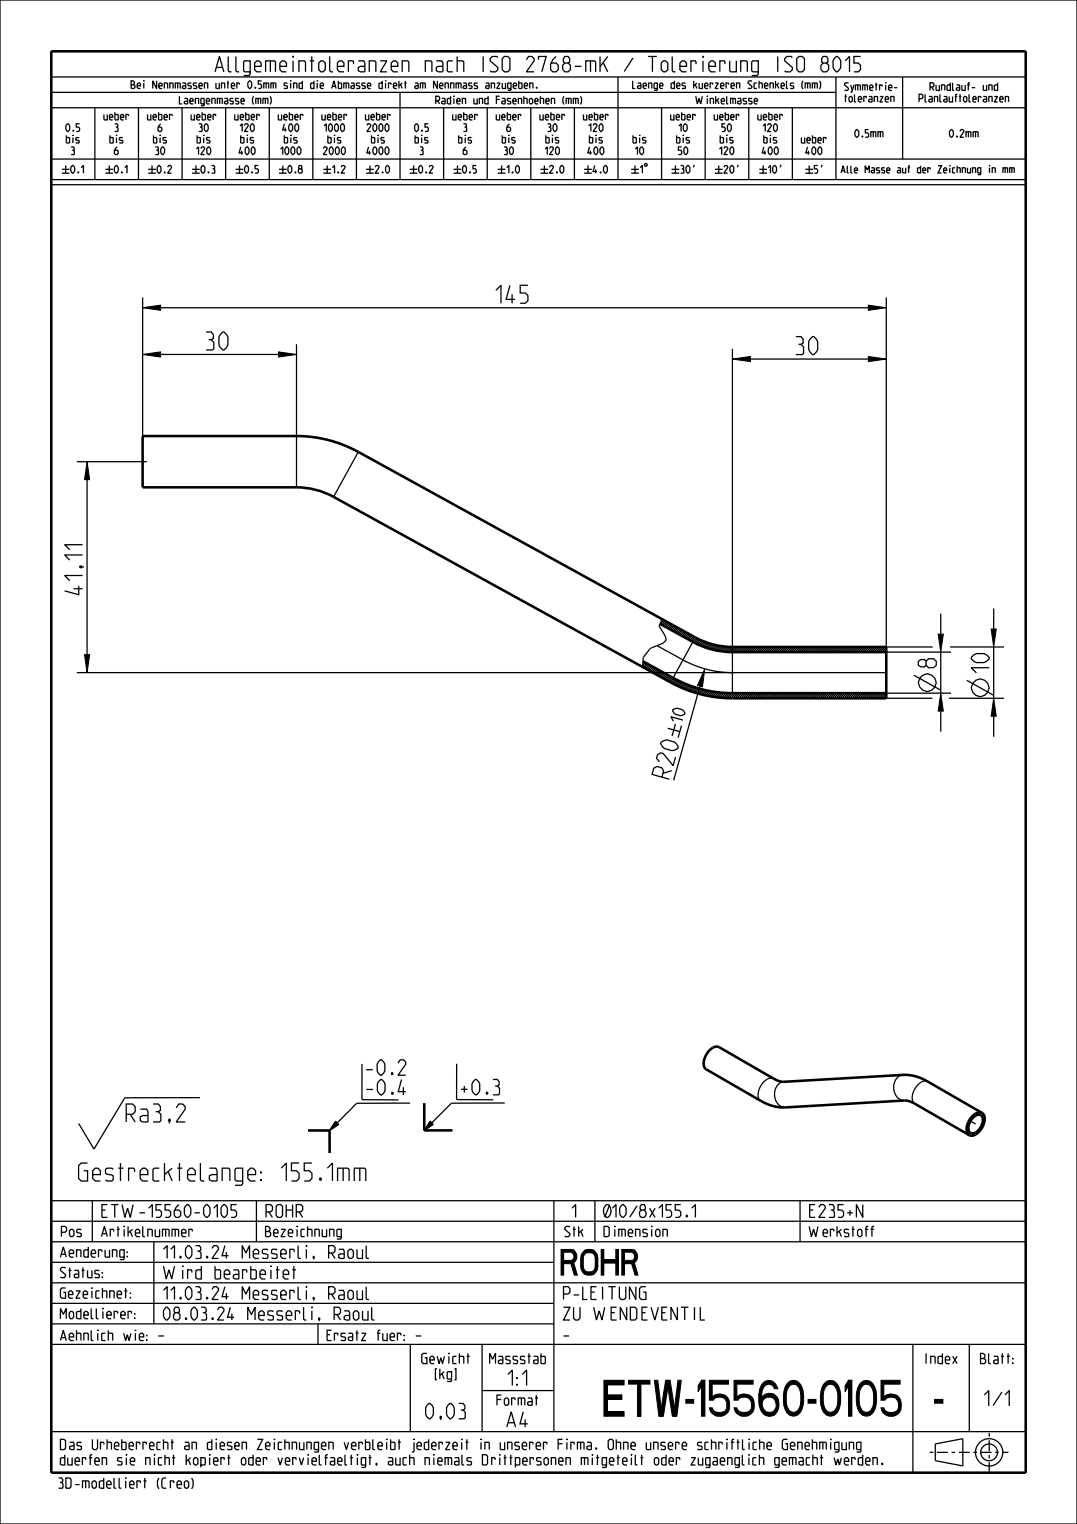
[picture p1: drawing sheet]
<svg xmlns="http://www.w3.org/2000/svg" width="210mm" height="297mm" viewBox="0 0 210 297" stroke-linecap="round" stroke-linejoin="round" font-family="sans-serif">
<g fill="none" stroke="#000" stroke-width=".25">
<path d="M0 0h210v297h-210zM10 10h190v26h-190zM10 18h153M10 15h190M78 18v17M120.5 15v20M163 15v20M176 15v16M10 35h190M10 31h190M10 21h190M12.1 33h1.5"/>
<path d="M12.1 33.8h1.5M12.8 32.3v1.5M13.9 32.5l.3-.2 .4 .4v.6l-.4 .5-.4-.5zM15.2 33.5l.1 .2zM15.8 32.7l.5-.4v1.5M18.5 21v14M20.6 33h1.5M20.6 33.8h1.5M21.3 32.3v1.5M22.4 32.5l.3-.2 .4 .4v.6l-.4 .5-.4-.5zM23.7 33.5l.1 .2zM24.3 32.7l.5-.4v1.5"/>
<path d="M27 21v14M28.9 33h1.5M28.9 33.8h1.5M29.6 32.3v1.5M30.8 32.5l.3-.2 .3 .4v.6l-.3 .5-.5-.5zM32.1 33.5v.2zM32.7 32.6l.2-.3h.3l.2 .2v.2l-.7 1.1h.7M35.5 21v14M37.4 33h1.5M37.4 33.8h1.5M38.2 32.3v1.5M39.3 32.5l.3-.2 .3 .4v.6l-.3 .5-.4-.5z"/>
<path d="M40.6 33.5l.1 .2zM41.2 32.3h.5l.1 .2v.3l-.1 .1M41.4 32.9l.5 .2v.5l-.7 .2M44 21v14M45.9 33h1.5M45.9 33.8h1.5M46.7 32.3v1.5M47.8 32.5l.3-.2 .3 .4v.6l-.3 .5-.4-.5zM49.1 33.5l.1 .2zM50.4 32.3h-.7v.6h.5l.2 .2v.4l-.2 .3h-.5M52.5 21v14M54.4 33h1.5"/>
<path d="M54.4 33.8h1.5M55.1 32.3v1.5M56.3 32.5l.3-.2 .3 .4v.6l-.3 .5-.5-.5zM57.6 33.5v.2zM58.4 32.9l-.2-.1v-.3l.2-.2h.3l.2 .2v.3l-.2 .1 .2 .2v.4l-.2 .3h-.3l-.2-.3v-.4l.2-.2h.3M61 21v14M63.1 33h1.5M63.1 33.8h1.5M63.8 32.3v1.5M64.8 32.7l.4-.4v1.5M65.9 33.5l.1 .2zM66.5 32.6l.2-.3h.4l.2 .2v.2l-.8 1.1h.8"/>
<path d="M69.5 21v14M71.4 33h1.5M71.4 33.8h1.5M72.1 32.3v1.5M73.1 32.6l.3-.3h.3l.2 .2v.2l-.8 1.1h.8M74.6 33.5v.2zM75.3 32.5l.3-.2 .3 .4v.6l-.3 .5-.4-.5zM79.9 33h1.5M79.9 33.8h1.5M80.6 32.3v1.5M81.8 32.5l.3-.2 .3 .4v.6l-.3 .5-.5-.5zM83.1 33.5v.2z"/>
<path d="M83.7 32.6l.2-.3h.3l.2 .2v.2l-.7 1.1h.7M86.5 21v14M88.4 33h1.5M88.4 33.8h1.5M89.2 32.3v1.5M90.3 32.5l.3-.2 .3 .4v.6l-.3 .5-.4-.5zM91.6 33.5l.1 .2zM92.9 32.3h-.7v.6h.5l.2 .2v.4l-.2 .3h-.5M95 21v14M97.1 33h1.5M97.1 33.8h1.5M97.8 32.3v1.5"/>
<path d="M98.8 32.7l.4-.4v1.5M99.9 33.5l.1 .2zM100.6 32.5l.3-.2 .4 .4v.6l-.4 .5-.4-.5zM103.5 21v14M105.4 33h1.5M105.4 33.8h1.5M106.1 32.3v1.5M107.1 32.6l.3-.3h.3l.2 .2v.2l-.8 1.1h.8M108.6 33.5v.2zM109.3 32.5l.3-.2 .3 .4v.6l-.3 .5-.4-.5zM112 21v14M113.9 33h1.5"/>
<path d="M113.9 33.8h1.5M114.6 32.3v1.5M116 32.3l-.4 1.1h.8M116.1 33v.8M117.1 33.5v.2zM117.8 32.5l.3-.2 .3 .4v.6l-.3 .5-.4-.5zM123.1 33h1.5M123.1 33.8h1.5M123.8 32.3v1.5M124.8 32.7l.4-.4v1.5M125.8 31.9l.4 .1-.1 .4-.4-.1zM129 21v14"/>
<path d="M130.9 33h1.5M130.9 33.8h1.5M131.7 32.3v1.5M132.7 32.3h.4l.2 .2v.3l-.2 .1M132.9 32.9l.4 .2v.5l-.6 .2M134.1 32.3l.4 .4v.6l-.3 .5-.4-.5v-.6zM135.4 32.1l-.2 .5M137.5 21v14M139.4 33h1.5M139.4 33.8h1.5M140.1 32.3v1.5M141.1 32.6l.3-.3h.3l.2 .2v.2l-.8 1.1h.8"/>
<path d="M142.4 32.5l.3-.2 .4 .4v.6l-.4 .5-.4-.5zM143.9 32.1l-.1 .5M146 21v14M148.1 33h1.5M148.1 33.8h1.5M148.8 32.3v1.5M149.8 32.7l.4-.4v1.5M150.8 32.5l.3-.2 .3 .4v.6l-.3 .5-.4-.5zM152.3 32.1l-.2 .5M154.5 21v14M157 33h1.5M157 33.8h1.5"/>
<path d="M157.8 32.3v1.5M159.4 32.3h-.6v.6h.4l.2 .2v.4l-.2 .3h-.4M160.3 32.1l-.2 .5M27.8 58v27M31.3 60h138M172.8 58v68.1h9.1M31.3 69.1h23M57.8 67.1v27.9M142.8 68v67.1M146.3 70h23M15 90h13.6M17 93.5v34.1"/>
<path d="M69.9 88.1l-4.9 8.7M183.4 119.6v4M193.8 118.6v4M15 131.1h127.8M125.6 129l-.2 .2M125.8 129.1l-.5 .6M126.1 129.3l-.7 .7M126.3 129.4l-.7 .8M126.6 129.6l-.7 .7M126.8 129.7l-.7 .7M127.1 129.8l-.7 .8M127.3 130l-.7 .7"/>
<path d="M127.6 130.1l-.7 .7M127.8 130.2l-.7 .8M128.1 130.4l-.7 .7M128.3 130.5l-.7 .7M128.6 130.7l-.7 .7M128.8 130.8l-.7 .7M129.1 130.9l-.8 .8M129.1 120.7l-.6 1.3 1.2 1.9 .2 .9-.7 .6-2.4 1-1.4 1.7-.1 1.9M129.2 120.7l-.2 .3M129.3 131.1l-.7 .7M129.5 120.9l-.8 .7M129.6 131.2l-.8 .7"/>
<path d="M129.7 121l-.7 .7M129.8 131.3l-.7 .8M130 121.1l-.8 .8M130.1 131.5l-.8 .7M130.2 121.3l-.7 .7M130.3 131.6l-.7 .7M130.5 121.4l-.8 .8M130.6 131.7l-.8 .8M130.7 121.6l-.7 .7M130.8 131.9l-.7 .7M131 121.7l-.8 .7M131.1 132l-.8 .8"/>
<path d="M131.2 121.8l-.7 .8M131.3 132.2l-.7 .7M131.5 122l-.8 .7M131.6 132.3l-.8 .7M131.7 122.1l-.7 .7M131.8 132.4l-.7 .8M132 122.2l-.8 .8M132.1 132.5l-.7 .8M132.2 122.4l-.7 .7M132.4 132.7l-.8 .7M132.5 122.5l-.8 .8M132.6 132.8l-.7 .8"/>
<path d="M132.7 122.7l-.7 .7M132.9 132.9l-.8 .8M133 122.8l-.8 .7M133.2 133l-.8 .8M133.2 122.9l-.7 .8M133.4 133.2l-.7 .7M133.5 123.1l-.8 .7M133.7 133.3l-.8 .7M133.7 123.2l-.7 .7M134 133.4l-.8 .8M134 123.3l-.8 .8M134.2 123.5l-.7 .7"/>
<path d="M134.2 133.5l-.7 .8M134.5 123.6l-.8 .7M134.5 133.6l-.8 .8M134.7 123.7l-.7 .8M134.8 133.7l-.8 .8M135 123.9l-.8 .7M135.1 133.8l-.8 .8M135.1 125.1l-3.9 7M135.2 124l-.7 .8M135.4 133.9l-.8 .8M135.5 124.2l-.8 .7M135.7 134l-.8 .8"/>
<path d="M135.7 124.3l-.7 .7M136 124.4l-.8 .8M136 134.1l-.8 .8M136.2 124.6l-.7 .7M136.3 134.2l-.8 .8M136.5 133.7l-5.1 18.4M136.5 124.7l-.8 .7M136.6 134.3l-.8 .8M136.8 124.8l-.8 .8M136.9 134.3l-.8 .8M137 124.9l-.7 .8M137.2 134.4l-.8 .8"/>
<path d="M137.3 125l-.8 .8M137.5 134.5l-.8 .8M137.6 125.1l-.8 .8M137.8 134.5l-.8 .9M137.9 125.2l-.8 .8M138.1 134.6l-.8 .9M138.1 125.3l-.7 .8M138.4 125.4l-.7 .8M138.5 134.7l-.9 .8M138.7 125.5l-.8 .8M138.8 134.7l-.9 .9M139 125.6l-.8 .8"/>
<path d="M139.1 134.8l-.8 .9M139.4 125.7l-.9 .8M139.5 134.8l-.9 .9M139.7 125.7l-.9 .9M139.8 134.9l-.9 .9M140 125.8l-.8 .9M140.2 134.9l-.9 .9M140.3 125.9l-.8 .8M140.5 135l-.9 .9M140.7 125.9l-.9 .9M140.9 135l-1 .9M141 126l-.9 .8"/>
<path d="M141.2 135l-.9 .9M141.3 126l-.8 .9M141.6 135l-.9 1M141.7 126l-.9 1M142 135.1l-1 .9M142.1 126.1l-1 .9M142.3 135.1l-.9 .9M142.4 126.1l-.9 .9M142.7 135.1l-1 .9M142.8 126.1l-1 1M143.1 135.1l-1 1M143.2 126.1l-1 1"/>
<path d="M143.5 135.1l-1 1M143.6 126.1l-1 1M143.9 135.1l-1 1M144 126.1l-1 1M144.3 135.1l-1 1M144.4 126.1l-1 1M144.6 135.1l-1 1M144.7 126.1l-1 1M145 135.1l-1 1M145.1 126.1l-1 1M145.4 135.1l-1 1M145.5 126.1l-1 1"/>
<path d="M145.8 135.1l-1 1M145.9 126.1l-1 1M146.2 135.1l-1 1M146.3 126.1l-1 1M146.6 135.1l-1 1M146.7 126.1l-1 1M147 135.1l-1 1M147.1 126.1l-1 1M147.3 135.1l-1 1M147.5 126.1l-1 1M147.7 135.1l-1 1M147.8 126.1l-1 1"/>
<path d="M148.1 135.1l-1 1M148.2 126.1l-1 1M148.5 135.1l-1 1M148.6 126.1l-1 1M148.9 135.1l-1 1M149 126.1l-1 1M149.3 135.1l-1 1M149.4 126.1l-1 1M149.7 135.1l-1 1M149.8 126.1l-1 1M150 135.1l-1 1M150.2 126.1l-1 1"/>
<path d="M150.4 135.1l-1 1M150.5 126.1l-1 1M150.8 135.1l-1 1M150.9 126.1l-1 1M151.2 135.1l-1 1M151.3 126.1l-1 1M151.6 135.1l-1 1M151.7 126.1l-1 1M152 135.1l-1 1M152.1 126.1l-1 1M152.4 135.1l-1 1M152.5 126.1l-1 1"/>
<path d="M152.8 135.1l-1 1M152.9 126.1l-1 1M153.1 135.1l-1 1M153.3 126.1l-1 1M153.5 135.1l-1 1M153.6 126.1l-1 1M153.9 135.1l-1 1M154 126.1l-1 1M154.3 135.1l-1 1M154.4 126.1l-1 1M154.7 135.1l-1 1M154.8 126.1l-1 1"/>
<path d="M155.1 135.1l-1 1M155.2 126.1l-1 1M155.5 135.1l-1 1M155.6 126.1l-1 1M155.8 135.1l-1 1M156 126.1l-1 1M156.2 135.1l-1 1M156.3 126.1l-1 1M156.6 135.1l-1 1M156.7 126.1l-1 1M157 135.1l-1 1M157.1 126.1l-1 1"/>
<path d="M157.4 135.1l-1 1M157.5 126.1l-1 1M157.8 135.1l-1 1M157.9 126.1l-1 1M158.2 135.1l-1 1M158.3 126.1l-1 1M158.5 135.1l-1 1M158.7 126.1l-1 1M158.9 135.1l-1 1M159 126.1l-1 1M159.3 135.1l-1 1M159.4 126.1l-1 1"/>
<path d="M159.7 135.1l-1 1M159.8 126.1l-1 1M160.1 135.1l-1 1M160.2 126.1l-1 1M160.5 135.1l-1 1M160.6 126.1l-1 1M160.9 135.1l-1 1M161 126.1l-1 1M161.3 135.1l-1 1M161.4 126.1l-1 1M161.6 135.1l-1 1M161.8 126.1l-1 1"/>
<path d="M162 135.1l-1 1M162.1 126.1l-1 1M162.4 135.1l-1 1M162.5 126.1l-1 1M162.8 135.1l-1 1M162.9 126.1l-1 1M163.2 135.1l-1 1M163.3 126.1l-1 1M163.6 135.1l-1 1M163.7 126.1l-1 1M164 135.1l-1 1M164.1 126.1l-1 1"/>
<path d="M164.3 135.1l-1 1M164.5 126.1l-1 1M164.7 135.1l-1 1M164.8 126.1l-1 1M165.1 135.1l-1 1M165.2 126.1l-1 1M165.5 135.1l-1 1M165.6 126.1l-1 1M165.9 135.1l-1 1M166 126.1l-1 1M166.3 135.1l-1 1M166.4 126.1l-1 1"/>
<path d="M166.7 135.1l-1 1M166.8 126.1l-1 1M167.1 135.1l-1 1M167.2 126.1l-1 1M167.4 135.1l-1 1M167.5 126.1l-1 1M167.8 135.1l-1 1M167.9 126.1l-1 1M168.2 135.1l-1 1M168.3 126.1l-1 1M168.6 135.1l-1 1M168.7 126.1l-1 1"/>
<path d="M169 135.1l-1 1M169.1 126.1l-1 1M169.4 135.1l-1 1M169.5 126.1l-1 1M169.8 135.1l-1 1M169.9 126.1l-1 1M170.1 135.1l-1 1M170.3 126.1l-1 1M170.5 135.1l-1 1M170.6 126.1l-1 1M170.9 135.1l-1 1M171 126.1l-1 1"/>
<path d="M171.3 135.1l-1 1M171.4 126.1l-1 1M171.7 135.1l-1 1M171.8 126.1l-1 1M172.1 135.1l-1 1M172.2 126.1l-1 1M172.5 135.1l-1 1M172.6 126.1l-1 1M172.8 126.2l-.8 .9M172.8 126.6l-.5 .5M172.8 127l-.1 .1M172.8 135.1l-1 1"/>
<path d="M172.8 135.5l-.6 .6M172.8 135.9l-.2 .2M172.8 136.1h9M172.8 135.1h12.6M172.8 127.1h12.6M178.2 131.6l5.2 2.9M183.4 127.1v8M183.4 138.6v4M185 136.1h10.8M185.3 126.1h10.5M188.5 132.6l5.3 2.9M193.8 126.1v10"/>
<path d="M193.8 139.6v4M130.2 141.9l2.4 .7M131.7 141.1l-.7 2.3M132.9 141.4l-.7 2.4M39 213.9h-14.7l-6 10-3-5M66 219.1l-1.7 1.2 1.1-1.8 .6 .6M70.6 207.3v7h7.1M80 215h-10.4l-5.3 5.3M83.9 218.5l.6 .6-1.8 1.2zM89 207.3v7h7.2M98.4 215h-10.4l-5.3 5.3M150.8 210.2a2.14 2.14 0 0 0-2.5 1.4 2.18 2.18 0 0 0 0 2.9"/>
<path d="M152.8 210.8a2.62 2.62 0 0 0-1.8 2.1 2.62 2.62 0 0 0 1 2.5l.6 .4h.5M176.1 209.5a2.62 2.62 0 0 0-1.9 2.1 2.62 2.62 0 0 0 1.1 2.5l1.1 .4M180.9 210.8a2.14 2.14 0 0 0-2.5 1.4 2.18 2.18 0 0 0 0 2.9M10 234h190v53h-190zM10 238h190M18 234v8M50 234v8M108 234v45M116 234v8M156 234v8M10 258h98M10 254h98"/>
<path d="M10 250h190M10 246h98M10 242h190M30 242v16M62 258v4M10 279h190M10 262h190M80 262v17M94 262v17M178 262v25M189 262v17M182.4 281.4l5.3-1v5.3l-5.3-1z"/>
<circle cx="180.8" cy="133.1" r="1.72"/>
<circle cx="191.1" cy="134.1" r="1.72"/>
<circle cx="192.9" cy="283" r="2.66"/>
<circle cx="192.9" cy="283" r="1.64"/>
</g>
<path d="M192.9 279.3v7.5M181.3 283h15.3" fill="none" stroke="#000" stroke-width=".25" stroke-dasharray=".7 .7 2.1 .7" stroke-linecap="butt"/>
<g fill="#000">
<path d="M27.8 60l3.5-.5v1zM169.3 59.5l3.5 .5-3.5 .5zM27.8 69.1l3.5-.5v1zM54.3 68.6l3.5 .5-3.5 .5zM142.8 70l3.5-.5v1zM169.3 69.5l3.5 .5-3.5 .5zM17 90l.5 3.5h-1zM16.5 127.6h1l-.5 3.5zM137.4 130.3l-.4 3.6-1-.3zM182.9 123.6h1l-.5 3.5zM183.4 135.1l.5 3.5h-1zM193.3 122.6h1l-.5 3.5z"/>
<path d="M193.8 136.1l.5 3.5h-1zM65.4 218.5l.6 .6-1.7 1.2zM83.9 218.5l.6 .6-1.8 1.2z"/>
</g>
<g fill="none" stroke="#000" stroke-width=".19">
<path d="M27.8 60l3.5-.5v1zM169.3 59.5l3.5 .5-3.5 .5zM27.8 69.1l3.5-.5v1zM54.3 68.6l3.5 .5-3.5 .5zM142.8 70l3.5-.5v1zM169.3 69.5l3.5 .5-3.5 .5zM17 90l.5 3.5h-1zM16.5 127.6h1l-.5 3.5zM137.4 130.3l-.4 3.6-1-.3zM182.9 123.6h1l-.5 3.5zM183.4 135.1l.5 3.5h-1zM193.3 122.6h1l-.5 3.5z"/>
<path d="M193.8 136.1l.5 3.5h-1zM65.4 218.5l.6 .6-1.7 1.2zM83.9 218.5l.6 .6-1.8 1.2z"/>
</g>
<path d="M10 10h190v277h-190zM27.8 85h30a25 25 0 0 1 12.1 3.1l65.7 36.1a15 15 0 0 0 7.2 1.9h30v10h-30a25 25 0 0 1-12-3.1l-65.8-36.2a15 15 0 0 0-7.2-1.8h-30zM125.4 128.9l5.8 3.2a24 24 0 0 0 11.6 3h30M128.7 121.6l6.4 3.5a16 16 0 0 0 7.7 2h30M82.7 215v5.3h5.5M189.7 217.9a1.08 1.08 0 0 1 1.8-.2 2.57 2.57 0 0 1-2.1 3.2 1.29 1.29 0 0 1-.4-1.9zM191.5 216.9l-10.6-6.1a8.7 8.7 0 0 0-4.8-1.3l-23.6 1.3-1.6-.6-10.7-6.1a2.14 2.14 0 0 0-2.5 1.4 2.18 2.18 0 0 0 0 2.9l10.6 6.1a8.7 8.7 0 0 0 4.8 1.3l23.6-1.3 1.5 .5 10.8 6.2M191.5 216.9a2.18 2.18 0 0 1 0 2.9 2.14 2.14 0 0 1-2.5 1.4M191.5 216.9a2.14 2.14 0 0 0-2.5 1.4 2.18 2.18 0 0 0 0 2.9M60 220.3h4.3v4.4" fill="none" stroke="#000" stroke-width=".5"/>
<!-- layer: KURVEN -->
<path d="M128.1 125.8l5.1 2.8a20 20 0 0 0 9.6 2.5h30M189.2 218.5l1 .6" fill="none" stroke="#000" stroke-width=".25"/>
<g font-size="9.1">
<text x="94.7" y="276">ETW-15560-0105</text>
<text x="180.4" y="276">-</text>
</g>
<text font-size="6.5" x="109.4" y="248.5">ROHR</text>
<g font-size="4.6">
<text x="96.7" y="59.1">145</text>
<text x="40.2" y="68.2">30</text>
<text x="155.2" y="69.1">30</text>
<text x="16.1" y="115.9" transform="rotate(-90 16.1 115.9)">41,11</text>
<text x="182.6" y="130.1" transform="rotate(-90 182.6 130.1)">8</text>
<text x="192.9" y="131.1" transform="rotate(-90 192.9 131.1)">10</text>
<text x="130.5" y="151.9" transform="rotate(-74 130.5 151.9)">R20</text>
<text x="24.6" y="218.7">Ra3,2</text>
<text x="14.7" y="230.2">Gestrecktelange: 155.1mm</text>
</g>
<g font-size="3.9">
<text x="36" y="14">Allgemeintoleranzen nach ISO 2768-mK / Tolerierung ISO 8015</text>
<text x="70.8" y="209.5">-0.2</text>
<text x="70.9" y="213.4">-0.4</text>
<text x="89.3" y="213.4">+0.3</text>
<text x="97.5" y="270">1:1</text>
<text x="191.3" y="274">1/1</text>
<text x="82.3" y="276.5">0,03</text>
<text x="98.7" y="278.1">A4</text>
</g>
<g font-size="3.3">
<text x="19.4" y="237.3">ETW-15560-0105</text>
<text x="51.4" y="237.3">ROHR</text>
<text x="111" y="237.3">1</text>
<text x="117.4" y="237.3">Ø10/8x155.1</text>
<text x="157.4" y="237.3">E235+N</text>
<text x="31.4" y="245.3">11.03.24Messerli, Raoul</text>
<text x="31.4" y="249.3">Wird bearbeitet</text>
<text x="31.4" y="257.3">08.03.24</text>
<text x="31.4" y="253.3">11.03.24Messerli, Raoul</text>
<text x="48.3" y="257.3">Messerli, Raoul</text>
<text x="109.4" y="257.3">ZU WENDEVENTIL</text>
<text x="109.4" y="253.3">P-LEITUNG</text>
<text x="30.9" y="261.3">-</text>
<text x="81.1" y="261.3">-</text>
<text x="109.4" y="261.3">-</text>
</g>
<text font-size="3.2" x="133" y="141" transform="rotate(-74 133 141)">10</text>
<g font-size="2.6">
<text x="11.4" y="245">Aenderung:</text>
<text x="11.7" y="241">Pos</text>
<text x="19.4" y="241">Artikelnummer</text>
<text x="51.4" y="241">Bezeichnung</text>
<text x="109.7" y="241">Stk</text>
<text x="117.4" y="241">Dimension</text>
<text x="157.4" y="241">Werkstoff</text>
<text x="11.4" y="249">Status:</text>
<text x="11.4" y="257">Modellierer:</text>
<text x="11.4" y="253">Gezeichnet:</text>
<text x="11.4" y="261.3">Aehnlich wie:</text>
<text x="63.4" y="261.3">Ersatz fuer:</text>
<text x="81.5" y="265.8">Gewicht</text>
<text x="83.9" y="268.8">[kg]</text>
<text x="94.8" y="265.8">Massstab</text>
<text x="179.6" y="265.8">Index</text>
<text x="189.8" y="265.8">Blatt:</text>
<text x="96.3" y="273.9">Format</text>
<text x="11.4" y="282.5">Das Urheberrecht an diesen Zeichnungen verbleibt jederzeit in unserer Firma.</text>
<text x="11.4" y="285.5">duerfen sie nicht kopiert oder vervielfaeltigt, auch niemals Drittpersonen</text>
<text x="113.4" y="285.5">mitgeteilt oder zugaenglich gemacht werden.</text>
<text x="118.6" y="282.5">Ohne unsere schriftliche Genehmigung</text>
<text x="11" y="290">3D-modelliert (Creo)</text>
</g>
<g font-size="2">
<text x="22.5" y="17.3">Bei Nennmassen unter 0.5mm sind die Abmasse direkt am Nennmass anzugeben.</text>
<text x="121.3" y="17.3">Laenge des kuerzeren Schenkels (mm)</text>
<text x="164.4" y="17.6">Symmetrie-</text>
<text x="180.4" y="17.6">Rundlauf- und</text>
<text x="19.8" y="23.4">ueber</text>
<text x="28.3" y="23.4">ueber</text>
<text x="34.1" y="20.3">Laengenmasse (mm)</text>
<text x="36.8" y="23.4">ueber</text>
<text x="45.3" y="23.4">ueber</text>
<text x="53.8" y="23.4">ueber</text>
<text x="62.3" y="23.4">ueber</text>
<text x="70.8" y="23.4">ueber</text>
<text x="83.5" y="20.3">Radien und Fasenhoehen (mm)</text>
<text x="87.8" y="23.4">ueber</text>
<text x="96.3" y="23.4">ueber</text>
<text x="104.8" y="23.4">ueber</text>
<text x="113.3" y="23.4">ueber</text>
<text x="130.3" y="23.4">ueber</text>
<text x="135.3" y="20.3">Winkelmasse</text>
<text x="138.8" y="23.4">ueber</text>
<text x="147.3" y="23.4">ueber</text>
<text x="164.4" y="19.9">toleranzen</text>
<text x="177.5" y="19.9">Planlauftoleranzen</text>
<text x="12.5" y="25.6">0.5</text>
<text x="12.5" y="27.9">bis</text>
<text x="21" y="27.9">bis</text>
<text x="22.2" y="25.6">3</text>
<text x="29.5" y="27.9">bis</text>
<text x="30.7" y="25.6">6</text>
<text x="38" y="27.9">bis</text>
<text x="38.6" y="25.6">30</text>
<text x="46.5" y="25.6">120</text>
<text x="46.5" y="27.9">bis</text>
<text x="55" y="25.6">400</text>
<text x="55" y="27.9">bis</text>
<text x="62.9" y="25.6">1000</text>
<text x="63.5" y="27.9">bis</text>
<text x="71.4" y="25.6">2000</text>
<text x="72" y="27.9">bis</text>
<text x="80.5" y="25.6">0.5</text>
<text x="80.5" y="27.9">bis</text>
<text x="89" y="27.9">bis</text>
<text x="90.2" y="25.6">3</text>
<text x="97.5" y="27.9">bis</text>
<text x="98.7" y="25.6">6</text>
<text x="106" y="27.9">bis</text>
<text x="106.6" y="25.6">30</text>
<text x="114.5" y="25.6">120</text>
<text x="114.5" y="27.9">bis</text>
<text x="123" y="27.9">bis</text>
<text x="131.5" y="27.9">bis</text>
<text x="132.1" y="25.6">10</text>
<text x="140" y="27.9">bis</text>
<text x="140.6" y="25.6">50</text>
<text x="148.5" y="25.6">120</text>
<text x="148.5" y="27.9">bis</text>
<text x="155.8" y="27.9">ueber</text>
<text x="166.6" y="26.8">0.5mm</text>
<text x="185.1" y="26.8">0.2mm</text>
<text x="13.7" y="30.1">3</text>
<text x="22.2" y="30.1">6</text>
<text x="30.1" y="30.1">30</text>
<text x="38" y="30.1">120</text>
<text x="46.5" y="30.1">400</text>
<text x="54.4" y="30.1">1000</text>
<text x="62.9" y="30.1">2000</text>
<text x="71.4" y="30.1">4000</text>
<text x="81.7" y="30.1">3</text>
<text x="90.2" y="30.1">6</text>
<text x="98.1" y="30.1">30</text>
<text x="106" y="30.1">120</text>
<text x="114.5" y="30.1">400</text>
<text x="123.6" y="30.1">10</text>
<text x="132.1" y="30.1">50</text>
<text x="140" y="30.1">120</text>
<text x="148.5" y="30.1">400</text>
<text x="157" y="30.1">400</text>
</g>
<text font-size="1.8" x="162.4" y="33.7">Alle Masse auf der Zeichnung in mm</text>
</svg>
